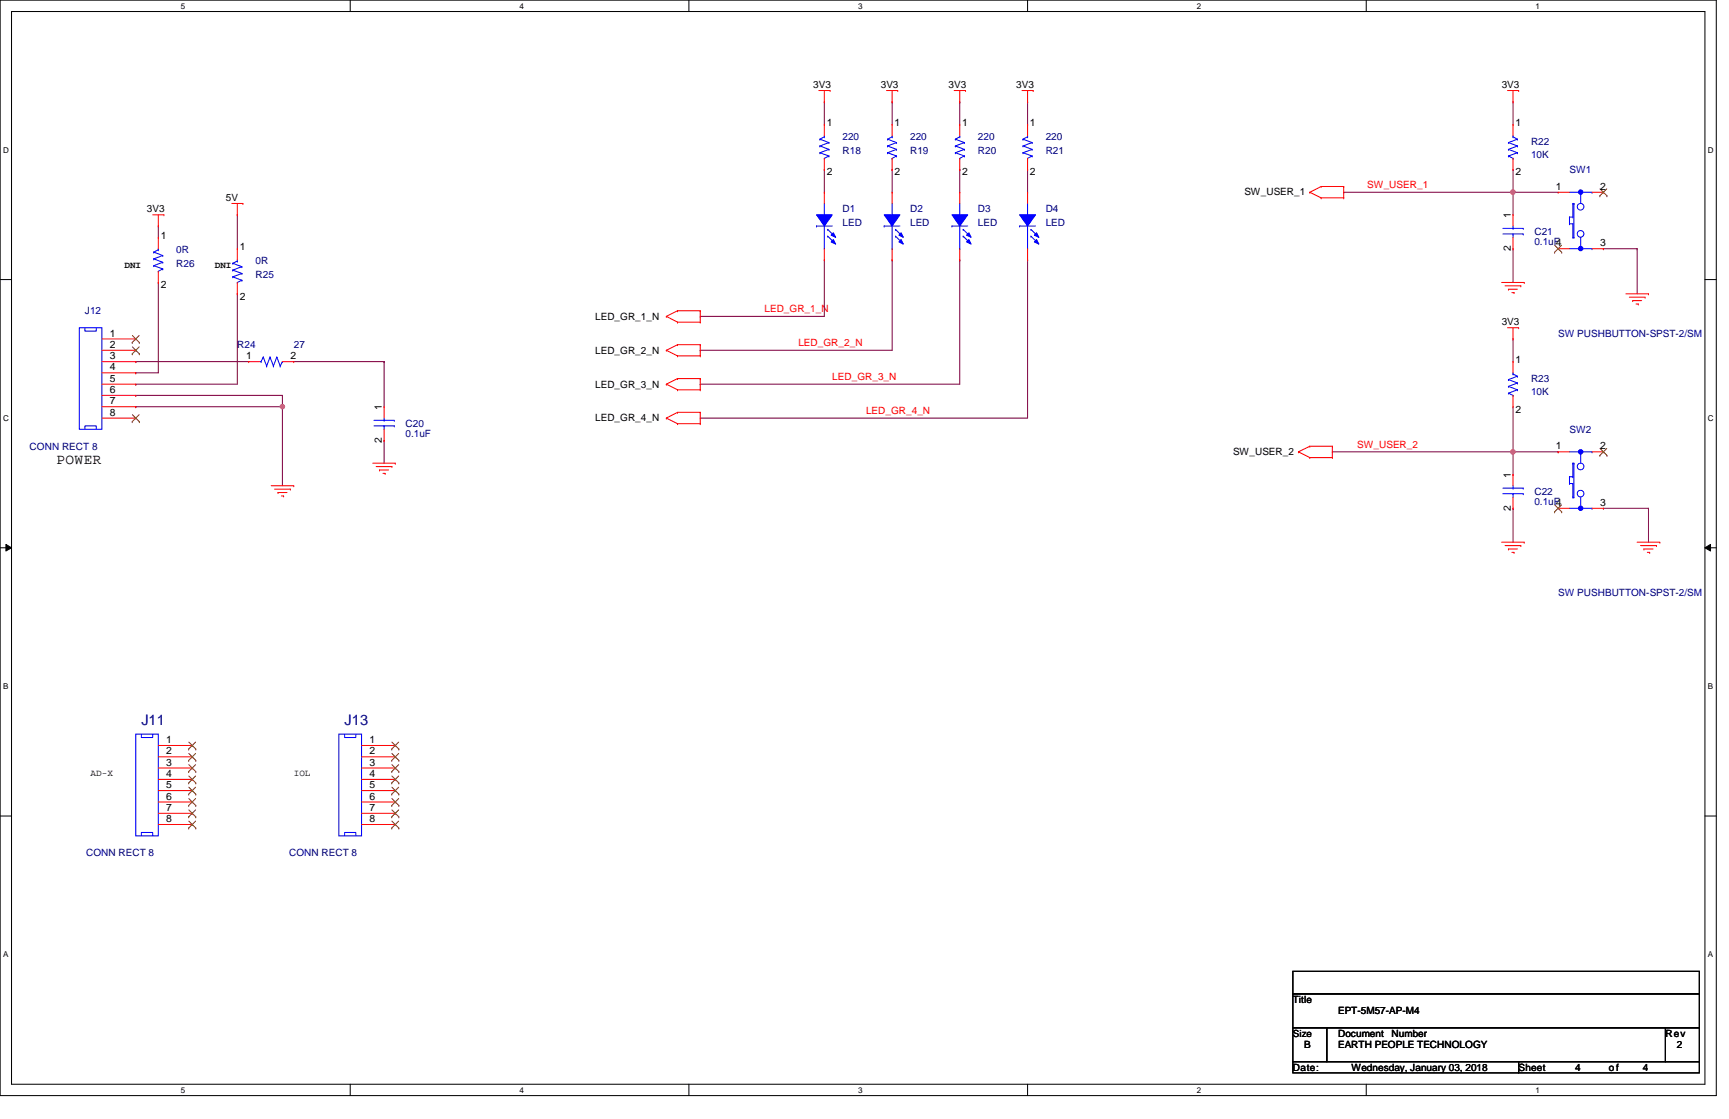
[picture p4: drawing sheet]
<svg xmlns="http://www.w3.org/2000/svg" width="432mm" height="279mm" viewBox="0 0 432 279" stroke-linecap="round" stroke-linejoin="round" font-family="sans-serif">
<path d="M0 0h428.6v273.6h-428.6zM2.9 2.9h422.9v267.8h-422.9z" fill="none" stroke="#000" stroke-width=".25"/>
<g fill="#fff">
<path d="M45.2 .4h1.1v2.2h-1.1z"/>
<path d="M45.2 271.1h1.1v2.2h-1.1z"/>
</g>
<path d="M87.5 0v2.9M87.5 270.7v2.9" fill="none" stroke="#000" stroke-width=".25"/>
<g fill="#fff">
<path d="M129.8 .4h1.1v2.2h-1.1z"/>
<path d="M129.8 271.1h1.1v2.2h-1.1z"/>
</g>
<path d="M172 0v2.9M172 270.7v2.9" fill="none" stroke="#000" stroke-width=".25"/>
<g fill="#fff">
<path d="M214.3 .4h1.1v2.2h-1.1z"/>
<path d="M214.3 271.1h1.1v2.2h-1.1z"/>
</g>
<path d="M256.6 0v2.9M256.6 270.7v2.9" fill="none" stroke="#000" stroke-width=".25"/>
<g fill="#fff">
<path d="M298.9 .4h1.1v2.2h-1.1z"/>
<path d="M298.9 271.1h1.1v2.2h-1.1z"/>
</g>
<path d="M341.2 0v2.9M341.2 270.7v2.9" fill="none" stroke="#000" stroke-width=".25"/>
<g fill="#fff">
<path d="M383.5 .4h1.1v2.2h-1.1z"/>
<path d="M383.5 271.1h1.1v2.2h-1.1z"/>
<path d="M.8 36.3h1.4v2.3h-1.4z"/>
<path d="M426.5 36.3h1.4v2.3h-1.4z"/>
<path d="M.8 103.3h1.4v2.2h-1.4z"/>
<path d="M426.5 103.3h1.4v2.2h-1.4z"/>
</g>
<path d="M0 69.8h2.9M425.8 69.8h2.8" fill="none" stroke="#000" stroke-width=".25"/>
<g fill="#fff">
<path d="M.8 170.2h1.3v2.3h-1.3z"/>
<path d="M426.5 170.2h1.3v2.3h-1.3z"/>
</g>
<path d="M0 136.8h2.9M1.5 135.9l1.4 .9-1.4 .8zM425.8 136.8l1.4-.9v1.7zM425.8 136.8h2.8" fill="none" stroke="#000" stroke-width=".25"/>
<path d="M1.5 135.9l1.4 .9-1.4 .8zM425.8 136.8l1.4-.9v1.7z" fill="#000"/>
<g fill="#fff">
<path d="M.8 237.2h1.3v2.2h-1.3z"/>
<path d="M426.5 237.2h1.3v2.2h-1.3z"/>
</g>
<path d="M0 203.8h2.9M425.8 203.8h2.8" fill="none" stroke="#000" stroke-width=".25"/>
<path d="M33.9 101.6h.1M33.9 101.6h36.6M174.9 104.4h.1M174.9 104.4h81.7" fill="none" stroke="#800040" stroke-width=".25"/>
<circle cx="70.5" cy="101.5" r=".55" fill="#f0f"/>
<circle cx="70.5" cy="101.5" r=".55" fill="none" stroke="#f0f" stroke-width=".25"/>
<g fill="none" stroke="#800040" stroke-width=".25">
<path d="M256.6 42.3h.1M256.6 42.3v5.7M335.6 48h.1M335.6 48h42.3M377.9 62.1h.1M377.9 62.1v8.4M33.9 98.7h.1M33.9 90.3h.1M33.9 98.7h36.6M33.9 90.3h28.2M70.5 98.7h.1M70.5 98.7v22.6"/>
<path d="M73.4 90.3h22.5M95.9 90.3h.1M95.9 90.3v11.3M70.5 101.6h.1M95.9 110h.1M95.9 110v5.7"/>
</g>
<circle cx="377.8" cy="48" r=".56" fill="#f0f"/>
<circle cx="377.8" cy="48" r=".56" fill="none" stroke="#f0f" stroke-width=".25"/>
<g fill="none" stroke="#800040" stroke-width=".25">
<path d="M205.9 25.4h.1M205.9 25.4v5.7M222.8 25.4h.1M222.8 25.4v5.7M239.7 25.4h.1M239.7 25.4v5.7M256.6 25.4h.1M256.6 25.4v5.7M377.9 25.4h.1M377.9 25.4v5.7M39.5 56.4h.1M39.5 56.4v2.9"/>
<path d="M59.3 53.6h.1M59.3 53.6v8.5M205.9 42.3h.1M205.9 42.3v5.7M222.8 42.3h.1M222.8 42.3v5.7M239.7 42.3h.1M239.7 42.3v5.7M377.9 48h.1M377.9 42.3h.1M377.9 42.3v5.7M377.9 48h11.2"/>
<path d="M39.5 70.5h.1M39.5 70.5v22.6h-5.6M59.3 73.4h.1M59.3 73.4v22.5h-25.4M174.9 79h.1M205.9 64.9h.1M205.9 64.9v14.1h-31M222.8 64.9h.1M222.8 64.9v22.6h-47.9M239.7 64.9h.1M239.7 64.9v31h-64.8M256.6 64.9h.1"/>
<path d="M256.6 64.9v39.5M400.4 62.1h.1M400.4 62.1h8.5M408.9 62.1h.1M408.9 62.1v11.3M33.9 93.1h.1M33.9 95.9h.1M174.9 87.5h.1M174.9 95.9h.1M377.9 84.6h.1M377.9 84.6v5.7M332.7 112.8h.1"/>
<path d="M332.7 112.8h56.4M377.9 112.8h.1M377.9 101.6v11.2M389.1 112.8h.1M377.9 126.9h.1M377.9 126.9v8.5M400.4 126.9h.1M400.4 126.9h11.3M411.7 126.9h.1M411.7 126.9v8.5"/>
</g>
<circle cx="377.8" cy="112.8" r=".56" fill="#f0f"/>
<circle cx="377.8" cy="112.8" r=".56" fill="none" stroke="#f0f" stroke-width=".25"/>
<path d="M377.9 48h.1M377.9 48v5.6M377.9 118.5h.1M377.9 112.8v5.7" fill="none" stroke="#800040" stroke-width=".25"/>
<g fill="none" stroke="#f00" stroke-width=".25">
<path d="M204.5 22.6h2.8M205.9 25.4h.1M205.9 22.6v2.8M207.3 22.6h.1M221.4 22.6h2.8M222.8 25.4h.1M222.8 22.6v2.8M224.2 22.6h.1M238.3 22.6h2.8M239.7 25.4h.1M239.7 31.1h.1M239.7 22.6v2.8"/>
<path d="M239.7 31.1v2.8M239.7 39.5v2.8M241.1 22.6h.1M255.2 22.6h2.8M256.6 25.4h.1M256.6 22.6v2.8M258 22.6h.1M376.5 22.6h2.8M377.9 25.4h.1M377.9 22.6v2.8M379.3 22.6h.1M38.1 53.6h2.8"/>
<path d="M39.5 56.4h.1M39.5 53.6v2.8M40.9 53.6h.1M57.9 50.8h2.8M59.3 53.6h.1M59.3 50.8v2.8M60.7 50.8h.1M239.7 42.3h.1M327.1 48h.1M327.1 48l2.8 1.4M329.9 46.6h.1M329.9 49.4h.1"/>
<path d="M329.9 46.6l-2.8 1.4M329.9 46.6h5.7M329.9 49.4h5.7M335.6 46.6h.1M335.6 49.4h.1M335.6 46.6v2.8M166.4 79h.1M166.4 79l2.8 1.4M169.2 77.6h.1M169.2 77.6l-2.8 1.4M169.2 77.6h5.7M174.9 77.6h.1"/>
<path d="M174.9 77.6v2.8M375 70.5h5.7M375.9 71.4h3.9M376.7 72.2h.1M376.7 72.2h2.3M377.6 73.1h.5M378.1 73.1h.1M379.8 71.4h.1M380.7 70.5h.1M406.1 73.4h5.6M406.9 74.2h3.9M407.8 75.1h.1"/>
<path d="M407.8 75.1h2.2M408.6 75.9h.6M409.2 75.9h.1M410.8 74.2h.1M411.7 73.4h.1M166.4 87.5h.1M166.4 95.9h.1M166.4 87.5l2.8 1.4M166.4 95.9l2.8 1.4M169.2 80.4h.1M169.2 86.1h.1M169.2 88.9h.1"/>
<path d="M169.2 94.5h.1M169.2 97.3h.1M169.2 80.4h5.7M169.2 86.1l-2.8 1.4M169.2 86.1h5.7M169.2 88.9h5.7M169.2 94.5l-2.8 1.4M169.2 94.5h5.7M169.2 97.3h5.7M174.9 80.4h.1M174.9 86.1h.1M174.9 88.9h.1"/>
<path d="M174.9 94.5h.1M174.9 97.3h.1M174.9 86.1v2.8M174.9 94.5v2.8M376.5 81.8h2.8M377.9 84.6h.1M377.9 90.3h.1M377.9 81.8v2.8M377.9 90.3v2.8M377.9 98.7v2.9M379.3 81.8h.1M93.1 115.7h5.6"/>
<path d="M93.9 116.5h4M94.8 117.3h.1M94.8 117.3h2.2M95.6 118.2h.6M96.2 118.2h.1M97.9 116.5h.1M98.7 115.7h.1M166.4 104.4h.1M166.4 104.4l2.8 1.4M169.2 103h.1M169.2 105.8h.1M169.2 103l-2.8 1.4"/>
<path d="M169.2 103h5.7M169.2 105.8h5.7M174.9 103h.1M174.9 105.8h.1M174.9 103v2.8M324.3 112.8h.1M324.3 112.8l2.8 1.5M327.1 111.4h.1M327.1 114.3h.1M327.1 111.4l-2.8 1.4M327.1 111.4h5.6M327.1 114.3h5.6"/>
<path d="M332.7 111.4h.1M332.7 114.3h.1M332.7 111.4v2.9M377.9 101.6h.1M67.7 121.3h5.7M68.6 122.1h3.9M69.4 123h.1M69.4 123h2.3M70.3 123.8h.5M70.8 123.8h.1M72.5 122.1h.1M73.4 121.3h.1"/>
<path d="M375 135.4h5.7M375.9 136.2h3.9M376.7 137.1h.1M376.7 137.1h2.3M377.6 137.9h.5M378.1 137.9h.1M379.8 136.2h.1M380.7 135.4h.1M408.9 135.4h5.6M409.7 136.2h4M410.5 137.1h.1M410.5 137.1h2.3"/>
<path d="M411.4 137.9h.6M412 137.9h.1M413.7 136.2h.1M414.5 135.4h.1"/>
</g>
<path d="M322.9 242.5h101.5v5.7h-101.5zM322.9 248.2h101.5v8.4h-101.5zM322.9 256.6h8.4v8.5h-8.4zM331.3 256.6h84.6v8.5h-84.6zM415.9 256.6h8.5v8.5h-8.5zM322.9 265.1h56.4v2.8h-56.4zM379.3 265.1h45.1v2.8h-45.1z" fill="none" stroke="#000" stroke-width=".25"/>
<g fill="none" stroke="#00f" stroke-width=".25">
<path d="M238.6 34.8h.1M238.6 36.4h.1M238.6 38.1h.1M238.6 34.8l2.2 .8M238.6 36.4l2.2 .9M238.6 38.1l2.2 .8M239.7 39.5h.1M239.7 34.2h.1M239.7 34.2l-1.1 .6M239.7 33.9v.3M240.8 35.6h.1M240.8 37.3h.1"/>
<path d="M240.8 38.9h.1M240.8 35.6l-2.2 .8M240.8 37.3l-2.2 .8M240.8 38.9l-1.1 .6M220.8 56.4h.1M220.8 56.4h3.9M222.8 53.6h.1M222.8 50.8v2.8M222.8 56.4v5.7M222.8 62.1h.1M376.7 94.8h.1M376.7 96.5h.1"/>
<path d="M376.7 98.2h.1M376.7 94.8l2.3 .8M376.7 96.5l2.3 .8M376.7 98.2l1.2 .5M377.9 98.7h.1M377.9 93.4h.1M377.9 93.4l1.1 .5M377.9 93.1v.3M379 93.9h.1M379 95.6h.1M379 97.3h.1M379 93.9l-2.3 .9"/>
<path d="M379 95.6l-2.3 .9M379 97.3l-2.3 .9"/>
</g>
<path d="M220.8 53.6h3.9l-1.9 2.8z" fill-rule="evenodd" fill="#00f"/>
<path d="M220.8 53.6h3.9l-1.9 2.8z" fill="none" stroke="#00f" stroke-width=".25"/>
<path d="M225 59.8l.6 1.2-1.1-.6z" fill-rule="evenodd" fill="#00f"/>
<path d="M225 59.8l.6 1.2-1.1-.6z" fill="none" stroke="#00f" stroke-width=".25"/>
<path d="M225 58.1l.6 1.2-1.1-.6z" fill-rule="evenodd" fill="#00f"/>
<g fill="none" stroke="#00f" stroke-width=".25">
<path d="M223.6 57.3h.1M223.6 59h.1M223.6 57.3l1.7 1.7M223.6 59l1.7 1.7M225 58.1l.6 1.2-1.1-.6zM254.6 56.4h.1M254.6 56.4h4M256.6 53.6h.1M256.6 50.8v2.8M256.6 56.4v5.7M38.4 62.9h.1M38.4 64.6h.1"/>
<path d="M38.4 66.3h.1M38.4 62.9l2.2 .9M38.4 64.6l2.2 .9M38.4 66.3l2.2 .8M39.5 67.7h.1M39.5 62.4h.1M39.5 62.4l-1.1 .5M39.5 62.1v.3M40.6 63.8h.1M40.6 65.5h.1M40.6 67.1h.1M40.6 63.8l-2.2 .8"/>
<path d="M40.6 65.5l-2.2 .8M40.6 67.1l-1.1 .6M256.6 62.1h.1M19.8 81.8h5.6v25.4h-5.6zM21.2 81.8v.9h2.8v-.9M21.2 107.2v-.9h2.8v.9M93.4 106.3h5.1M93.4 104.9h5.1M95.9 104.9h.1M95.9 106.3h.1M95.9 104.4v.5M95.9 106.3v.9"/>
<path d="M98.5 106.3h.1M98.5 104.9h.1"/>
</g>
<g fill="none" stroke="#f00" stroke-width=".25">
<path d="M39.5 59.3h.1M39.5 59.3v2.8M222.8 48h.1M222.8 48v2.8M39.5 70.5h.1M39.5 67.7v2.8M222.8 64.9h.1M222.8 62.1v2.8M25.4 84.6h8.5M25.4 87.5h8.5M25.4 90.3h8.5M25.4 93.1h8.5"/>
<path d="M25.4 95.9h8.5M25.4 98.7h8.5M33.9 84.6h.1M33.9 87.5h.1M33.9 90.3h.1M33.9 93.1h.1M33.9 95.9h.1M33.9 98.7h.1M25.4 101.6h8.5M25.4 104.4h8.5M33.9 101.6h.1M33.9 104.4h.1"/>
<path d="M95.9 101.6h.1M95.9 110h.1M95.9 101.6v2.8M95.9 107.2v2.8"/>
</g>
<path d="M33 85.5h.1M33 88.3h.1M33.1 83.8l1.7 1.7M33.1 86.6l1.7 1.7M34.8 83.8l-1.8 1.7M34.8 86.6l-1.8 1.7M34.8 85.5h.1M34.8 88.3h.1M33 105.3h.1M33.1 103.5l1.7 1.8M34.8 103.5l-1.8 1.8M34.8 105.3h.1" fill="none" stroke="#804000" stroke-width=".25"/>
<path d="M254.6 53.6h4l-2 2.8z" fill-rule="evenodd" fill="#00f"/>
<path d="M254.6 53.6h4l-2 2.8z" fill="none" stroke="#00f" stroke-width=".25"/>
<path d="M258.9 59.8l.6 1.2-1.2-.6z" fill-rule="evenodd" fill="#00f"/>
<path d="M258.9 59.8l.6 1.2-1.2-.6z" fill="none" stroke="#00f" stroke-width=".25"/>
<path d="M258.9 58.1l.6 1.2-1.2-.6z" fill-rule="evenodd" fill="#00f"/>
<g fill="none" stroke="#00f" stroke-width=".25">
<path d="M203.9 56.4h.1M203.9 56.4h4M205.9 53.6h.1M205.9 50.8v2.8M205.9 56.4v5.7M257.5 57.3h.1M257.5 59h.1M257.5 57.3l1.7 1.7M257.5 59l1.7 1.7M258.9 58.1l.6 1.2-1.2-.6zM375.3 58.4h5.1M375.3 57h5.1"/>
<path d="M377.9 57h.1M377.9 58.4h.1M377.9 56.4v.6M377.9 58.4v.9M380.4 58.4h.1M380.4 57h.1M205.9 62.1h.1M64.9 90.3h.3M65.2 90.3h.1M65.7 89.2h.1M65.7 89.2l-.5 1.1M65.7 89.2l.9 2.2"/>
<path d="M66.6 91.4h.1M67.4 89.2h.1M67.4 89.2l-.8 2.2M67.4 89.2l.9 2.2M68.3 91.4h.1M69.1 89.2h.1M69.1 89.2l-.8 2.2M69.1 89.2l.9 2.2M70 91.4h.1M70.5 90.3h.1M70.5 90.3l-.5 1.1M33.9 183.3h5.6v25.4h-5.6z"/>
<path d="M35.3 183.3v.8h2.8v-.8M84.6 183.3h5.7v25.4h-5.7zM86.1 183.3v.8h2.8v-.8M35.3 208.7v-.8h2.8v.8M86.1 208.7v-.8h2.8v.8"/>
</g>
<g fill="none" stroke="#f00" stroke-width=".25">
<path d="M256.6 48h.1M256.6 48v2.8M377.9 53.6h.1M377.9 53.6v2.8M377.9 59.3v2.8M256.6 64.9h.1M256.6 62.1v2.8M377.9 62.1h.1M62.1 90.3h.1M62.1 90.3h2.8M70.5 90.3h2.9M73.4 90.3h.1"/>
<path d="M39.5 186.1h8.5M39.5 189h8.5M39.5 191.8h8.5M39.5 194.6h8.5M39.5 197.4h8.5M48 186.1h.1M48 189h.1M48 191.8h.1M48 194.6h.1M48 197.4h.1M90.3 186.1h8.4M90.3 189h8.4"/>
<path d="M90.3 191.8h8.4M90.3 194.6h8.4M90.3 197.4h8.4M98.7 186.1h.1M98.7 189h.1M98.7 191.8h.1M98.7 194.6h.1M98.7 197.4h.1M39.5 200.2h8.5M39.5 203.1h8.5M39.5 205.9h8.5M48 200.2h.1"/>
<path d="M48 203.1h.1M48 205.9h.1M90.3 200.2h8.4M90.3 203.1h8.4M90.3 205.9h8.4M98.7 200.2h.1M98.7 203.1h.1M98.7 205.9h.1"/>
</g>
<g fill="none" stroke="#804000" stroke-width=".25">
<path d="M47.1 187h.1M47.1 189.9h.1M47.1 192.7h.1M47.1 195.5h.1M47.1 198.3h.1M47.2 185.3l1.7 1.7M47.2 188.1l1.7 1.8M47.2 190.9l1.7 1.8M47.2 193.8l1.7 1.7M47.2 196.6l1.7 1.7M47.2 199.4l1.7 1.7M48.9 185.3l-1.8 1.7"/>
<path d="M48.9 188.1l-1.8 1.8M48.9 190.9l-1.8 1.8M48.9 193.8l-1.8 1.7M48.9 196.6l-1.8 1.7M48.9 199.4l-1.8 1.7M48.9 187h.1M48.9 189.9h.1M48.9 192.7h.1M48.9 195.5h.1M48.9 198.3h.1M97.8 187h.1M97.8 189.9h.1"/>
<path d="M97.8 192.7h.1M97.8 195.5h.1M97.8 198.3h.1M97.9 185.3l1.7 1.7M97.9 188.1l1.7 1.8M97.9 190.9l1.7 1.8M97.9 193.8l1.7 1.7M97.9 196.6l1.7 1.7M97.9 199.4l1.7 1.7M99.6 185.3l-1.8 1.7M99.6 188.1l-1.8 1.8M99.6 190.9l-1.8 1.8"/>
<path d="M99.6 193.8l-1.8 1.7M99.6 196.6l-1.8 1.7M99.6 199.4l-1.8 1.7M99.6 187h.1M99.6 189.9h.1M99.6 192.7h.1M99.6 195.5h.1M99.6 198.3h.1M47.1 201.1h.1M47.1 204h.1M47.1 206.8h.1M47.2 202.2l1.7 1.8"/>
<path d="M47.2 205l1.7 1.8M48.9 202.2l-1.8 1.8M48.9 205l-1.8 1.8M48.9 201.1h.1M48.9 204h.1M48.9 206.8h.1M97.8 201.1h.1M97.8 204h.1M97.8 206.8h.1M97.9 202.2l1.7 1.8M97.9 205l1.7 1.8M99.6 202.2l-1.8 1.8"/>
<path d="M99.6 205l-1.8 1.8M99.6 201.1h.1M99.6 204h.1M99.6 206.8h.1"/>
</g>
<path d="M203.9 53.6h4l-2 2.8z" fill-rule="evenodd" fill="#00f"/>
<path d="M203.9 53.6h4l-2 2.8z" fill="none" stroke="#00f" stroke-width=".25"/>
<path d="M208.1 59.8l.6 1.2-1.1-.6z" fill-rule="evenodd" fill="#00f"/>
<path d="M208.1 59.8l.6 1.2-1.1-.6z" fill="none" stroke="#00f" stroke-width=".25"/>
<path d="M208.1 58.1l.6 1.2-1.1-.6z" fill-rule="evenodd" fill="#00f"/>
<g fill="none" stroke="#00f" stroke-width=".25">
<path d="M221.7 34.8h.1M221.7 36.4h.1M221.7 38.1h.1M221.7 34.8l2.2 .8M221.7 36.4l2.2 .9M221.7 38.1l2.2 .8M222.8 39.5h.1M222.8 34.2h.1M222.8 34.2l-1.1 .6M222.8 33.9v.3M223.9 35.6h.1M223.9 37.3h.1"/>
<path d="M223.9 38.9h.1M223.9 35.6l-2.2 .8M223.9 37.3l-2.2 .8M223.9 38.9l-1.1 .6M376.7 35.6h.1M376.7 37.3h.1M376.7 38.9h.1M376.7 35.6l2.3 .8M376.7 37.3l2.3 .8M376.7 38.9l1.2 .6M377.9 39.5h.1M377.9 34.2h.1"/>
<path d="M377.9 34.2l1.1 .6M377.9 33.9v.3M379 34.8h.1M379 36.4h.1M379 38.1h.1M379 34.8l-2.3 .8M379 36.4l-2.3 .9M379 38.1l-2.3 .8M206.7 57.3h.1M206.7 59h.1M206.7 57.3l1.7 1.7M206.7 59l1.7 1.7"/>
<path d="M208.1 58.1l.6 1.2-1.1-.6zM392 119h.1M392 119v1.7M392 119h.8M392 112.8h5.6M392.8 119h.1M392.8 115.7h.1M392.8 115.7v3.3M392.8 115.7h.3M393.1 115.7h.1M393.1 115.7v8.4M394.8 112.8h.1"/>
<path d="M394.8 112.8v2.9M397.6 112.8h.1M392 120.7h.1M392 120.7h.8M392 126.9h5.6M392.8 124.1h.1M392.8 120.7h.1M392.8 124.1h.3M392.8 120.7v3.4M393.1 124.1h.1M394.8 126.9h.1M394.8 124.1v2.8"/>
<path d="M397.6 126.9h.1"/>
<circle cx="394.7" cy="116.5" r=".83"/>
<circle cx="394.7" cy="123.2" r=".83"/>
</g>
<path d="M222.8 31.1h.1M222.8 31.1v2.8M222.8 39.5v2.8M377.9 31.1h.1M377.9 31.1v2.8M377.9 39.5v2.8M205.9 48h.1M205.9 48v2.8M222.8 42.3h.1M377.9 42.3h.1M205.9 64.9h.1M205.9 62.1v2.8" fill="none" stroke="#f00" stroke-width=".25"/>
<circle cx="394.8" cy="126.9" r=".56" fill="#00f"/>
<circle cx="394.8" cy="126.9" r=".56" fill="none" stroke="#00f" stroke-width=".25"/>
<circle cx="394.8" cy="112.8" r=".56" fill="#00f"/>
<g fill="none" stroke="#00f" stroke-width=".25">
<path d="M392 55.9h.1M392 54.2h.1M392 55.9h.8M392 54.2v1.7M392 54.2h.8M392 48h5.6M392.8 59.3h.1M392.8 55.9h.1M392.8 54.2h.1M392.8 50.8h.1M392.8 59.3h.3M392.8 50.8v3.4"/>
<path d="M392.8 55.9v3.4M392.8 50.8h.3M393.1 59.3h.1M393.1 50.8h.1M393.1 50.8v8.5M394.8 48h.1M394.8 48v2.8M394.8 59.3v2.8M397.6 48h.1M392 62.1h5.6M394.8 62.1h.1M397.6 62.1h.1"/>
<circle cx="394.7" cy="58.4" r=".83"/>
<circle cx="394.7" cy="51.6" r=".83"/>
<circle cx="394.8" cy="112.8" r=".56"/>
</g>
<path d="M389.1 112.8h.1M389.1 112.8h2.9M397.6 112.8h2.8M400.4 112.8h.1M389.1 126.9h.1M389.1 126.9h2.9M397.6 126.9h2.8M400.4 126.9h.1" fill="none" stroke="#f00" stroke-width=".25"/>
<path d="M399.5 113.7h.1M399.6 112l1.7 1.7M401.3 112l-1.8 1.7M401.3 113.7h.1M388.2 127.8h.1M388.3 126.1l1.7 1.7M390 126.1l-1.8 1.7M390 127.8h.1" fill="none" stroke="#804000" stroke-width=".25"/>
<circle cx="394.8" cy="62.1" r=".56" fill="#00f"/>
<circle cx="394.8" cy="62.1" r=".56" fill="none" stroke="#00f" stroke-width=".25"/>
<circle cx="394.8" cy="48" r=".56" fill="#00f"/>
<g fill="none" stroke="#00f" stroke-width=".25">
<path d="M204.8 34.8h.1M204.8 36.4h.1M204.8 38.1h.1M204.8 34.8l2.2 .8M204.8 36.4l2.2 .9M204.8 38.1l2.2 .8M205.9 39.5h.1M205.9 34.2h.1M205.9 34.2l-1.1 .6M205.9 33.9v.3M207 35.6h.1M207 37.3h.1"/>
<path d="M207 38.9h.1M207 35.6l-2.2 .8M207 37.3l-2.2 .8M207 38.9l-1.1 .6M255.5 34.8h.1M255.5 36.4h.1M255.5 38.1h.1M255.5 34.8l2.3 .8M255.5 36.4l2.3 .9M255.5 38.1l2.3 .8M256.6 39.5h.1M256.6 34.2h.1"/>
<path d="M256.6 34.2l-1.1 .6M256.6 33.9v.3M257.8 35.6h.1M257.8 37.3h.1M257.8 38.9h.1M257.8 35.6l-2.3 .8M257.8 37.3l-2.3 .8M257.8 38.9l-1.2 .6M237.7 56.4h.1M237.7 56.4h4M239.7 53.6h.1M239.7 50.8v2.8"/>
<path d="M239.7 56.4v5.7M239.7 62.1h.1"/>
<circle cx="394.8" cy="48" r=".56"/>
</g>
<g fill="none" stroke="#f00" stroke-width=".25">
<path d="M205.9 31.1h.1M205.9 31.1v2.8M205.9 39.5v2.8M256.6 31.1h.1M256.6 31.1v2.8M256.6 39.5v2.8M205.9 42.3h.1M256.6 42.3h.1M389.1 48h.1M389.1 48h2.9M397.6 48h2.8M400.4 48h.1"/>
<path d="M389.1 62.1h.1M389.1 62.1h2.9M397.6 62.1h2.8M400.4 62.1h.1"/>
</g>
<path d="M399.5 48.9h.1M399.6 47.2l1.7 1.7M401.3 47.2l-1.8 1.7M401.3 48.9h.1M388.2 63h.1M388.3 61.3l1.7 1.7M390 61.3l-1.8 1.7M390 63h.1" fill="none" stroke="#804000" stroke-width=".25"/>
<path d="M237.7 53.6h4l-2 2.8z" fill-rule="evenodd" fill="#00f"/>
<path d="M237.7 53.6h4l-2 2.8z" fill="none" stroke="#00f" stroke-width=".25"/>
<path d="M242 59.8l.5 1.2-1.1-.6z" fill-rule="evenodd" fill="#00f"/>
<path d="M242 59.8l.5 1.2-1.1-.6z" fill="none" stroke="#00f" stroke-width=".25"/>
<path d="M242 58.1l.5 1.2-1.1-.6z" fill-rule="evenodd" fill="#00f"/>
<g fill="none" stroke="#00f" stroke-width=".25">
<path d="M240.5 57.3h.1M240.5 59h.1M240.5 57.3l1.7 1.7M240.5 59l1.7 1.7M242 58.1l.5 1.2-1.1-.6zM58.1 65.7h.1M58.1 67.4h.1M58.1 69.1h.1M58.1 65.7l2.3 .9M58.1 67.4l2.3 .9M58.1 69.1l2.3 .9M59.3 70.5h.1"/>
<path d="M59.3 65.2h.1M59.3 65.2l-1.2 .5M59.3 64.9v.3M60.4 66.6h.1M60.4 68.3h.1M60.4 70h.1M60.4 66.6l-2.3 .8M60.4 68.3l-2.3 .8M60.4 70l-1.1 .5M375.3 123.3h5.1M375.3 121.9h5.1M377.9 121.9h.1"/>
<path d="M377.9 123.3h.1M377.9 121.3v.6M377.9 123.3v.8M380.4 123.3h.1M380.4 121.9h.1"/>
</g>
<path d="M239.7 48h.1M239.7 48v2.8M59.3 73.4h.1M59.3 62.1h.1M59.3 62.1v2.8M59.3 70.5v2.9M239.7 64.9h.1M239.7 62.1v2.8M377.9 118.5h.1M377.9 118.5v2.8M377.9 126.9h.1M377.9 124.1v2.8" fill="none" stroke="#f00" stroke-width=".25"/>
<circle cx="70.5" cy="101.5" r=".55" fill="#f0f"/>
<circle cx="70.5" cy="101.5" r=".55" fill="none" stroke="#f0f" stroke-width=".25"/>
<circle cx="377.8" cy="48" r=".56" fill="#f0f"/>
<circle cx="377.8" cy="48" r=".56" fill="none" stroke="#f0f" stroke-width=".25"/>
<circle cx="377.8" cy="112.8" r=".56" fill="#f0f"/>
<circle cx="377.8" cy="112.8" r=".56" fill="none" stroke="#f0f" stroke-width=".25"/>
<text font-size="3.6" x="14.1" y="115.7">POWER</text>
<g font-size="3.6" fill="#000080">
<text x="35.3" y="180.9">J11</text>
<text x="86.1" y="180.9">J13</text>
</g>
<g font-size="2.5">
<text x="203.1" y="22.1">3V3</text>
<text x="220" y="22.1">3V3</text>
<text x="236.9" y="22.1">3V3</text>
<text x="253.8" y="22.1">3V3</text>
<text x="375" y="22.1">3V3</text>
<text x="206.5" y="31.4">1</text>
<text x="223.4" y="31.4">1</text>
<text x="240.3" y="31.4">1</text>
<text x="257.2" y="31.4">1</text>
<text x="378.5" y="31.4">1</text>
<text x="206.5" y="43.8">2</text>
<text x="223.4" y="43.8">2</text>
<text x="240.3" y="43.8">2</text>
<text x="257.2" y="43.8">2</text>
<text x="378.5" y="43.8">2</text>
<text x="388.5" y="47.4">1</text>
<text x="399.6" y="47.4">2</text>
<text x="36.7" y="53">3V3</text>
<text x="56.4" y="50.2">5V</text>
<text x="310.8" y="48.8">SW_USER_1</text>
<text x="40.1" y="59.6">1</text>
<text x="377.3" y="54.4" transform="rotate(-90 377.3 54.4)">1</text>
<text x="59.9" y="62.4">1</text>
<text x="377.3" y="62.7" transform="rotate(-90 377.3 62.7)">2</text>
<text x="399.6" y="61.5">3</text>
<text x="40.1" y="72">2</text>
<text x="59.9" y="74.8">2</text>
<text x="148.6" y="79.8">LED_GR_1_N</text>
<text x="375" y="81.2">3V3</text>
<text x="27.4" y="84">1</text>
<text x="27.4" y="86.9">2</text>
<text x="27.4" y="89.7">3</text>
<text x="61.5" y="89.7">1</text>
<text x="72.5" y="89.7">2</text>
<text x="148.6" y="88.3">LED_GR_2_N</text>
<text x="27.4" y="92.5">4</text>
<text x="27.4" y="95.3">5</text>
<text x="378.5" y="90.6">1</text>
<text x="27.4" y="98.1">6</text>
<text x="27.4" y="101">7</text>
<text x="148.6" y="96.8">LED_GR_3_N</text>
<text x="27.4" y="103.8">8</text>
<text x="95.3" y="102.4" transform="rotate(-90 95.3 102.4)">1</text>
<text x="148.6" y="105.2">LED_GR_4_N</text>
<text x="378.5" y="103">2</text>
<text x="95.3" y="110.6" transform="rotate(-90 95.3 110.6)">2</text>
<text x="307.9" y="113.7">SW_USER_2</text>
<text x="388.5" y="112.2">1</text>
<text x="399.6" y="112.2">2</text>
<text x="377.3" y="119.3" transform="rotate(-90 377.3 119.3)">1</text>
<text x="377.3" y="127.6" transform="rotate(-90 377.3 127.6)">2</text>
<text x="399.6" y="126.3">3</text>
<text x="41.5" y="185.5">1</text>
<text x="92.3" y="185.5">1</text>
<text x="41.5" y="188.4">2</text>
<text x="41.5" y="191.2">3</text>
<text x="92.3" y="188.4">2</text>
<text x="92.3" y="191.2">3</text>
<text x="41.5" y="194">4</text>
<text x="41.5" y="196.8">5</text>
<text x="92.3" y="194">4</text>
<text x="92.3" y="196.8">5</text>
<text x="41.5" y="199.6">6</text>
<text x="41.5" y="202.5">7</text>
<text x="92.3" y="199.6">6</text>
<text x="92.3" y="202.5">7</text>
<text x="41.5" y="205.3">8</text>
<text x="92.3" y="205.3">8</text>
<text x="322.9" y="250.4">Title</text>
<text x="334.2" y="253.2">EPT-5M57-AP-M4</text>
<text x="322.9" y="258.9">Size</text>
<text x="325.7" y="261.7">B</text>
<text x="334.2" y="261.7">EARTH PEOPLE TECHNOLOGY</text>
<text x="334.2" y="258.9">Document</text>
<text x="347.5" y="258.9">Number</text>
<text x="415.9" y="258.9">Rev</text>
<text x="418.8" y="261.7">2</text>
<text x="322.9" y="267.3">Date:</text>
<text x="337.5" y="267.3">Wednesday, January 03, 2018</text>
<text x="379.3" y="267.3">Sheet</text>
<text x="393.4" y="267.3">4</text>
<text x="401.8" y="267.3">of</text>
<text x="410.3" y="267.3">4</text>
</g>
<g font-size="2.5" fill="#000080">
<text x="210.4" y="35">220</text>
<text x="227.3" y="35">220</text>
<text x="244.2" y="35">220</text>
<text x="261.2" y="35">220</text>
<text x="210.4" y="38.4">R18</text>
<text x="227.3" y="38.4">R19</text>
<text x="244.2" y="38.4">R20</text>
<text x="261.2" y="38.4">R21</text>
<text x="382.4" y="36.2">R22</text>
<text x="382.4" y="39.5">10K</text>
<text x="392" y="43.2">SW1</text>
<text x="210.4" y="53">D1</text>
<text x="227.3" y="53">D2</text>
<text x="244.2" y="53">D3</text>
<text x="261.2" y="53">D4</text>
<text x="210.4" y="56.4">LED</text>
<text x="227.3" y="56.4">LED</text>
<text x="244.2" y="56.4">LED</text>
<text x="261.2" y="56.4">LED</text>
<text x="383.2" y="58.7">C21</text>
<text x="44" y="63.2">0R</text>
<text x="383.2" y="61.2">0.1uF4</text>
<text x="44" y="66.6">R26</text>
<text x="63.8" y="69.4">R25</text>
<text x="63.8" y="66">0R</text>
<text x="21.2" y="78.4">J12</text>
<text x="59.3" y="86.9">R24</text>
<text x="73.4" y="86.9">27</text>
<text x="389.1" y="84.1">SW PUSHBUTTON-SPST-2/SM</text>
<text x="382.4" y="95.3">R23</text>
<text x="382.4" y="98.7">10K</text>
<text x="101.3" y="106.6">C20</text>
<text x="7.4" y="112.3">CONN RECT 8</text>
<text x="101.3" y="109.2">0.1uF</text>
<text x="392" y="108">SW2</text>
<text x="383.2" y="123.5">C22</text>
<text x="383.2" y="126.1">0.1uF4</text>
<text x="389.1" y="148.9">SW PUSHBUTTON-SPST-2/SM</text>
<text x="21.5" y="213.7">CONN RECT 8</text>
<text x="72.2" y="213.7">CONN RECT 8</text>
</g>
<g font-size="2.5" fill="#f00">
<text x="341.5" y="47">SW_USER_1</text>
<text x="190.9" y="78">LED_GR_1_N</text>
<text x="199.4" y="86.5">LED_GR_2_N</text>
<text x="207.9" y="95">LED_GR_3_N</text>
<text x="216.3" y="103.4">LED_GR_4_N</text>
<text x="338.9" y="111.8">SW_USER_2</text>
</g>
<g font-size="2.3">
<text x="31.1" y="66.8">DNI</text>
<text x="53.6" y="66.8">DNI</text>
<text x="22.6" y="193.7">AD-X</text>
<text x="73.4" y="193.7">IOL</text>
</g>
<g font-size="2">
<text x="45.2" y="2.2">5</text>
<text x="129.8" y="2.2">4</text>
<text x="214.3" y="2.2">3</text>
<text x="298.9" y="2.2">2</text>
<text x="383.5" y="2.2">1</text>
<text x=".8" y="38.1">D</text>
<text x="426.5" y="38.1">D</text>
<text x=".8" y="105.1">C</text>
<text x="426.5" y="105.1">C</text>
<text x=".8" y="172">B</text>
<text x="426.5" y="172">B</text>
<text x=".8" y="239">A</text>
<text x="426.5" y="239">A</text>
<text x="45.2" y="272.9">5</text>
<text x="129.8" y="272.9">4</text>
<text x="214.3" y="272.9">3</text>
<text x="298.9" y="272.9">2</text>
<text x="383.5" y="272.9">1</text>
</g>
</svg>
